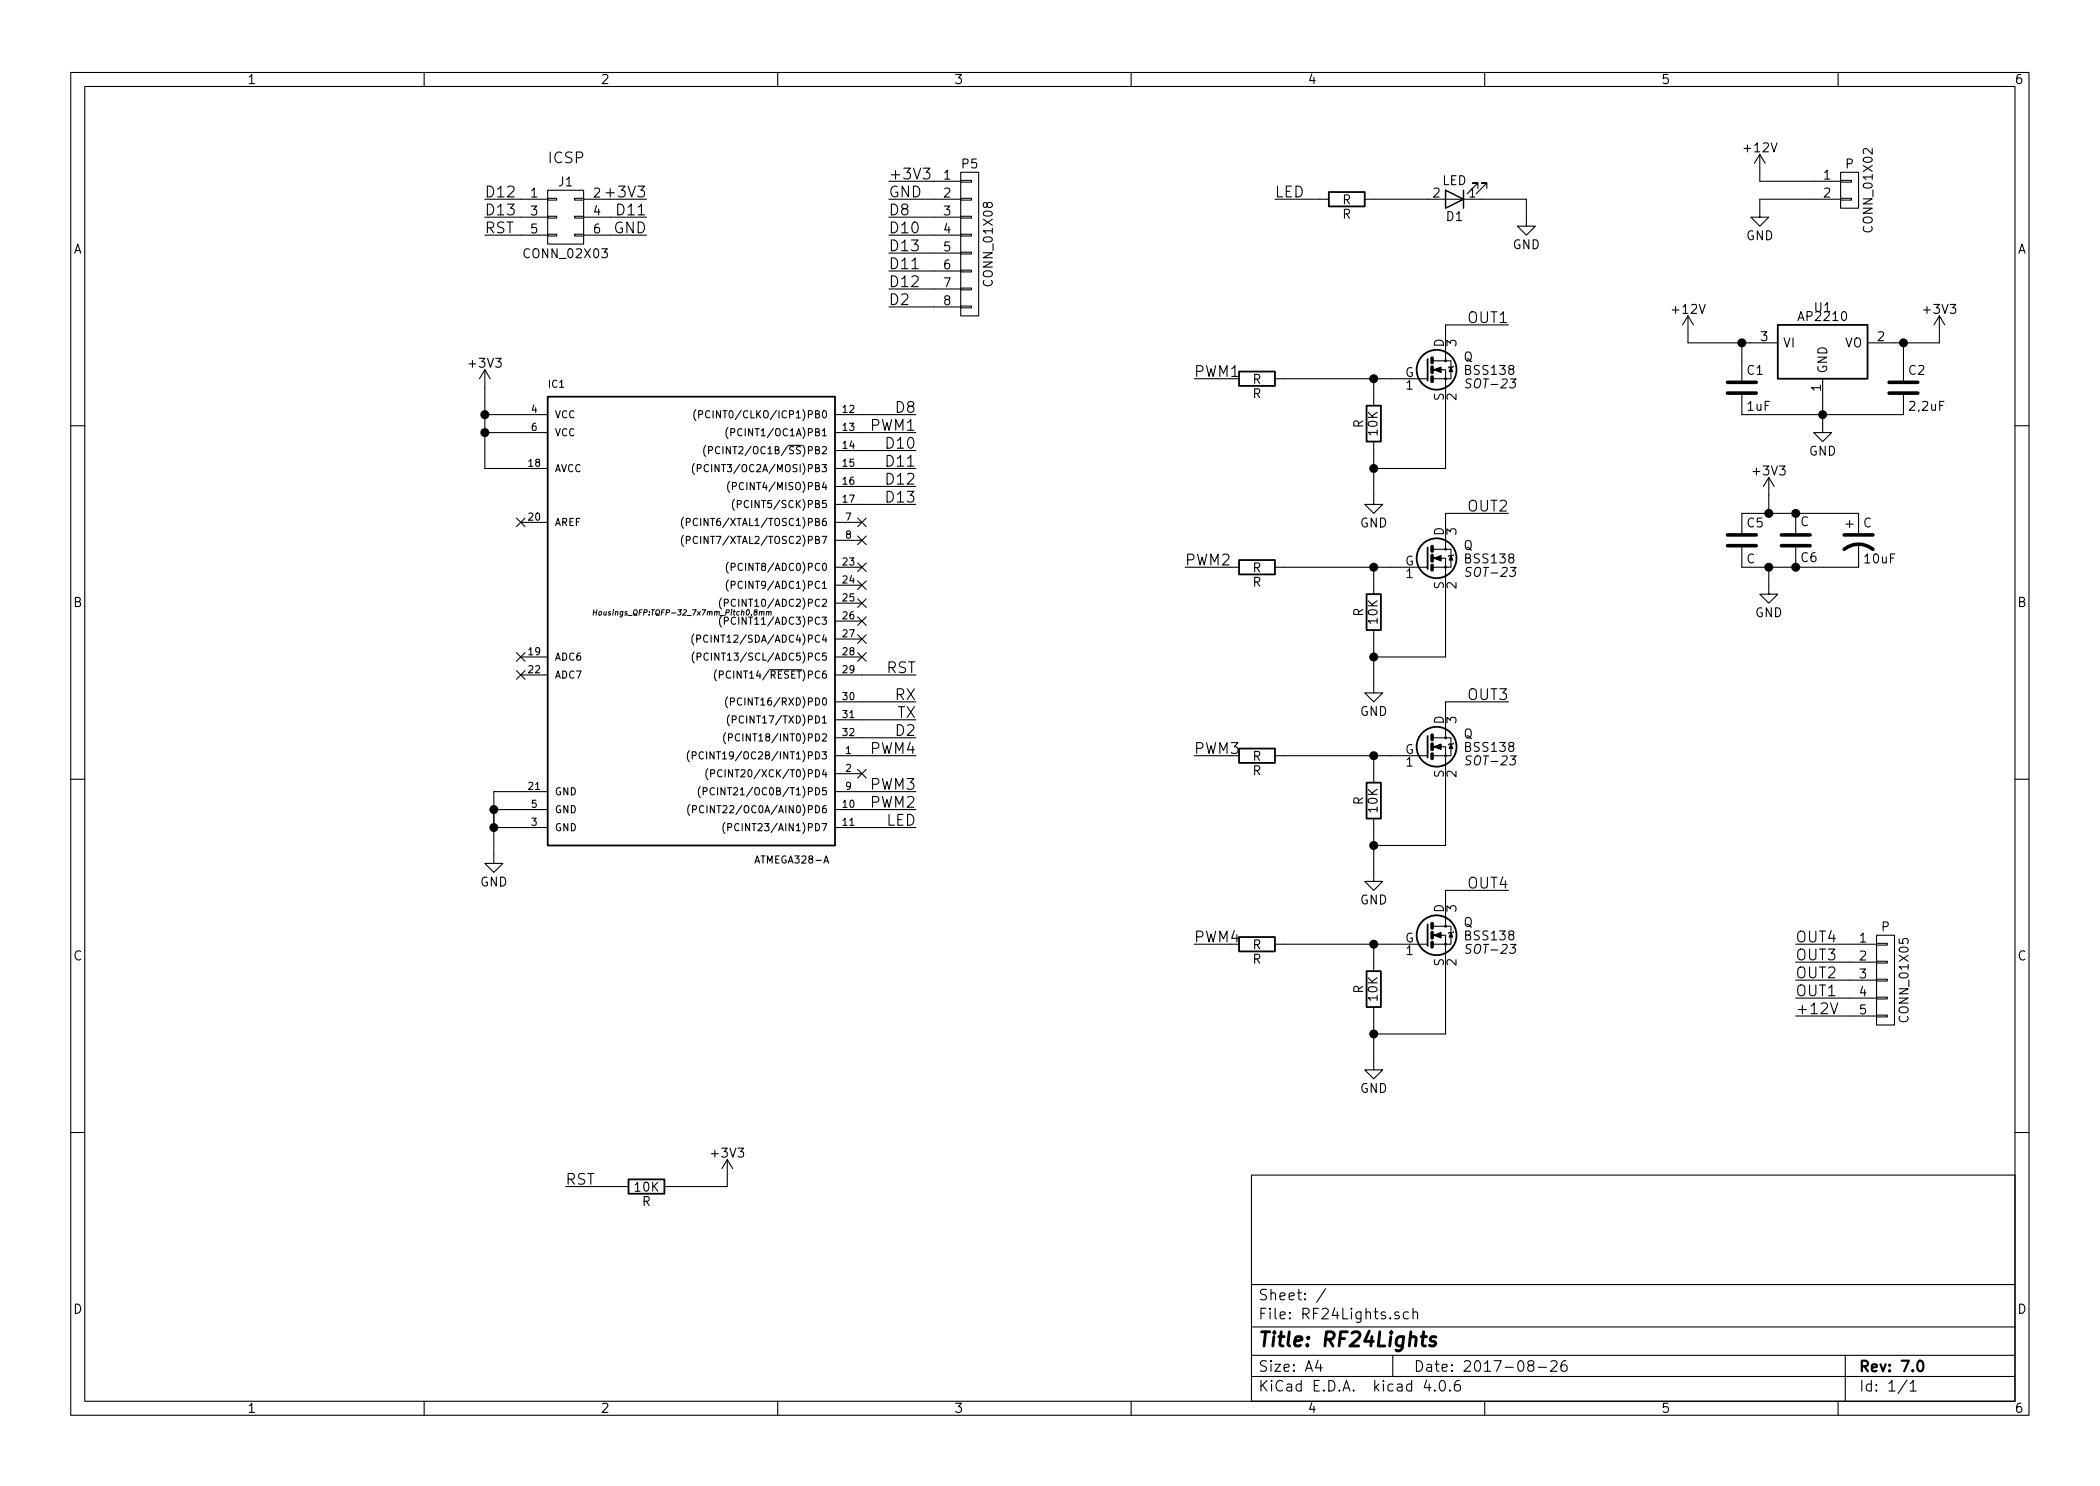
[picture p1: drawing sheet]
<svg xmlns="http://www.w3.org/2000/svg" width="297mm" height="210mm" viewBox="0 0 297 210" stroke-linecap="round" stroke-linejoin="round" font-family="sans-serif">
<g fill="none" stroke="#000" stroke-width=".15">
<path d="M10 10.3h277v189.9h-277zM12 12.2h273v186.1h-273zM60 10.3v1.9M110 10.3v1.9M160 10.3v1.9M210 10.3v1.9M260 10.3v1.9M68.6 28.2h8.9M68.6 30.7h8.9M68.6 33.3h8.9M77.5 33.1h1.2v.3h-1.2zM77.5 30.6h1.2v.3h-1.2z"/>
<path d="M77.5 28.1h1.2v.2h-1.2zM77.5 26.9h5v7.6h-5zM81.3 33.1h1.2v.3h-1.2zM81.3 30.6h1.2v.3h-1.2zM81.3 28.1h1.2v.2h-1.2zM82.5 28.2h8.9M82.5 30.7h8.9M82.5 33.3h8.9M85.7 27.3h1.2M125.7 25.6h10.2M125.7 28.2h10.2M125.7 30.7h10.2"/>
<path d="M125.7 33.3h10.2M125.7 35.8h10.2M125.7 38.3h10.2M130.6 23.8h.9l-.5 .6a.44 .44 0 0 1 .5 .3v.3l-.1 .2-.6 .1-.2-.1M135.9 24.4h2.5v20.3h-2.5zM135.9 38.2h1.5v.3h-1.5zM135.9 35.7h1.5v.2h-1.5zM135.9 33.1h1.5v.3h-1.5zM135.9 30.6h1.5v.3h-1.5zM135.9 28.1h1.5v.2h-1.5zM135.9 25.5h1.5v.3h-1.5zM180.3 28.2h7.7"/>
<path d="M193 28.2h22.9v3.8h1.3l-1.3 1.3-1.3-1.3h1.3M209 26.7v-.8h-.7h.7l-1.5 1.5M210.3 26.7v-.8h-.8h.8l-1.5 1.5M248.9 21.8v3.8h11.4M248.9 21.8l-.7 1.3M248.9 21.8l.8 1.3M260.3 28.1h1.6v.2h-1.6zM260.3 25.5h1.6v.3h-1.6zM260.3 24.4h2.6v5.1h-2.6zM260.3 28.2h-11.4v2.5h1.3l-1.3 1.3-1.3-1.3h1.3M68.6 58.7h8.9M68.6 52.3v14h8.9"/>
<path d="M68.6 52.3l-.8 1.3M68.6 52.3l.7 1.3M98.4 58a1.2 1.2 0 0 0 0 1.5M98.8 58.6h.5l.1-.2-.1-.2-.5-.1v1M100.4 58.2a.4 .4 0 0 0-.5 0 .4 .4 0 0 0-.1 .5 .37 .37 0 0 0 .2 .4 .37 .37 0 0 0 .4-.1M118.1 58.7h11.4M125.7 40.9h10.2M125.7 43.4h10.2M135.9 43.3h1.5v.3h-1.5zM135.9 40.8h1.5v.2h-1.5zM168.9 53.6h5.1M180.3 53.6h21.6"/>
<path d="M194.3 53.6v3.8M202.7 53.6h1.8v12.7h-10.2M204.5 51h.7v2.6h-.7v-1.3h-1.8M205.6 51.8l-.1 .1h-.5l-.1 .2M213.4 46h-8.9v5h-1.8M238.8 44.7l-.8 1.3M238.8 44.7v3.8h12.7M238.8 44.7l.7 1.3M246.4 55.9v2.8h22.8v-2.8M246.4 48.5v5.3M257.8 53.6v7.6h1.3l-1.3 1.3-1.3-1.3h1.3M269.2 48.5v5.3"/>
<path d="M274.3 44.7l-.7 1.3M274.3 44.7v3.8h-10.1M274.3 44.7l.8 1.3M10 60.2h2M68.6 61.2h8.9M73.1 73.3l1.2 1.2M73.7 73.9h3.8M74.3 73.3l-1.2 1.2M96.7 73.2a1.2 1.2 0 0 0 0 1.5M96.7 75.7a1.2 1.2 0 0 0 0 1.6M97.1 73.9l.5-.1v-.1v-.3l-.5-.1v1.1M97.1 76.4h.5v-.2v-.3h-.5v1"/>
<path d="M98.2 65.6a1.2 1.2 0 0 0 0 1.5M98.6 66.3l.5-.1 .1-.1-.1-.3-.5-.1v1M99.8 63a1.2 1.2 0 0 0 0 1.6M100.2 65.8a.4 .4 0 0 0-.5 0 .4 .4 0 0 0-.1 .5 .37 .37 0 0 0 .2 .4 .37 .37 0 0 0 .4-.1M100.2 63.7h.5l.1-.2-.1-.3h-.5v1M101.8 63.3a.4 .4 0 0 0-.5 0 .4 .4 0 0 0-.1 .5 .37 .37 0 0 0 .2 .4 .37 .37 0 0 0 .4-.1M103 60.5a1.2 1.2 0 0 0 0 1.5M103 79.5a1.2 1.2 0 0 0 0 1.6M103.2 68.1a1.2 1.2 0 0 0 0 1.6M103.4 61.2l.5-.1v-.1v-.3l-.5-.1v1.1M103.6 68.8h.5l.1-.2-.1-.3h-.5v1M103.9 70.7a1.2 1.2 0 0 0 0 1.5"/>
<path d="M104.3 71.3h.5l.1-.2-.1-.2-.5-.1v1M118.1 61.2h11.4M118.1 73.9h3.8M118.1 76.4h3.8M118.1 63.7h11.4M118.1 66.3h11.4M118.1 68.8h11.4M118.1 71.4h11.4M121.3 79.6l1.2 1.3M121.3 73.3l1.2 1.2M121.3 75.8l1.2 1.3M122.5 79.6l-1.2 1.3"/>
<path d="M122.5 73.3l-1.2 1.2M122.5 75.8l-1.2 1.3M194.3 62.5v8.9h1.3l-1.3 1.2-1.3-1.2h1.3M204.5 77.7h.7v2.6h-.7v-1.3h-1.8M205.6 78.5l-.1 .1h-.5l-.1 .1M213.4 72.6h-8.9v5.1h-1.8M246.4 75.4v-2.8h16.5v2.8M250.2 67.6l-.8 1.2M250.2 67.6v5M250.2 67.6l.8 1.2M254 72.6v2.8M254 77.5v2.8"/>
<path d="M261.1 74.2h1M261.6 73.7v1M262.9 77v3.3h-16.5v-2.8M285 60.2h2M73.1 94.9l1.2 1.2M73.1 92.3l1.2 1.3M73.7 95.5h3.8M73.7 93h3.8M74.3 94.9l-1.2 1.2M74.3 92.3l-1.2 1.3M98.1 89.7a1.2 1.2 0 0 0 0 1.6M98.2 92.2a1.2 1.2 0 0 0 0 1.6"/>
<path d="M98.6 90.4l.4-.1 .1-.1-.1-.3h-.4v1M98.6 92.9h.5l.1-.2-.1-.2-.5-.1v1M100.1 90a.4 .4 0 0 0-.5 0 .4 .4 0 0 0-.1 .4 .37 .37 0 0 0 .2 .4 .37 .37 0 0 0 .4 0M100.2 92.5a.4 .4 0 0 0-.5 0 .4 .4 0 0 0-.1 .5 .37 .37 0 0 0 .2 .4 .37 .37 0 0 0 .4-.1M101.3 94.8a1.2 1.2 0 0 0 0 1.5M101.8 95.5l.4-.1 .1-.1-.1-.3-.4-.1v1.1M102.1 84.6a1.2 1.2 0 0 0 0 1.6M102.1 87.2a1.2 1.2 0 0 0 0 1.5M102.5 85.3h.4l.1-.2-.1-.3h-.4v1M102.5 87.9l.4-.1 .1-.2-.1-.2-.4-.1v1M102.9 98.6a1.2 1.2 0 0 0 0 1.5M103 82.1a1.2 1.2 0 0 0 0 1.5"/>
<path d="M103.3 99.3l.5-.1 .1-.1-.1-.3-.5-.1v1.1M103.4 80.2h.5l.1-.2-.1-.2-.5-.1v1M103.4 82.8l.5-.1 .1-.1-.1-.3-.5-.1v1.1M108.8 94.8h4.6M118.1 99.3h11.4M118.1 95.5h11.4M118.1 80.3h3.8M118.1 82.8h3.8M118.1 85.3h3.8M118.1 87.9h3.8M118.1 90.4h3.8M118.1 93h3.8"/>
<path d="M121.3 82.2l1.2 1.2M121.3 84.7l1.2 1.2M121.3 87.3l1.2 1.2M121.3 89.8l1.2 1.2M121.3 92.3l1.2 1.3M122.5 82.2l-1.2 1.2M122.5 84.7l-1.2 1.2M122.5 87.3l-1.2 1.2M122.5 89.8l-1.2 1.2M122.5 92.3l-1.2 1.3M167.6 80.3h7.7M180.3 80.3h21.6"/>
<path d="M194.3 89.1v8.9h1.3l-1.3 1.3-1.3-1.3h1.3M194.3 80.3v3.8M202.7 80.3h1.8v12.7h-10.2M213.4 99.3h-8.9v5.1h-1.8M250.2 80.3v3.8h1.3l-1.3 1.2-1.3-1.2h1.3M10 110.3h2M69.8 117.1h7.7M69.8 114.5h7.7M77.5 112h-7.7v10.2h1.3l-1.3 1.2-1.2-1.2h1.2M97.5 106.2a1.2 1.2 0 0 0 0 1.6M97.6 113.8a1.2 1.2 0 0 0 0 1.6M97.9 106.9h.5l.1-.2-.1-.3h-.5v1"/>
<path d="M98 114.5h.5v-.2v-.3h-.5v1M99.1 111.3a1.2 1.2 0 0 0 0 1.5M99.5 112l.4-.1 .1-.1-.1-.3-.4-.1v1.1M99.5 106.5a.4 .4 0 0 0-.5 0 .4 .4 0 0 0-.1 .5 .37 .37 0 0 0 .2 .3 .37 .37 0 0 0 .4 0M99.5 114.1a.4 .4 0 0 0-.5 0 .4 .4 0 0 0-.1 .5 .37 .37 0 0 0 .2 .4 .37 .37 0 0 0 .4-.1M100.1 108.8a1.2 1.2 0 0 0 0 1.5M100.5 109.4h.5l.1-.2-.1-.2-.5-.1v1M101 111.6a.4 .4 0 0 0-.5-.1 .4 .4 0 0 0-.1 .5 .37 .37 0 0 0 .2 .4 .37 .37 0 0 0 .4 0M102.1 109a.4 .4 0 0 0-.5 0 .4 .4 0 0 0-.1 .5 .37 .37 0 0 0 .2 .4 .37 .37 0 0 0 .4-.1M102.5 116.4a1.2 1.2 0 0 0 0 1.5M102.6 103.7a1.2 1.2 0 0 0 0 1.5M102.9 117.1l.5-.1 .1-.1-.1-.3-.5-.1v1"/>
<path d="M103 104.4l.5-.1 .1-.1-.1-.3-.5-.1v1M103.2 101.1a1.2 1.2 0 0 0 0 1.6M103.6 101.8h.5v-.2v-.3h-.5v1M118.1 106.9h11.4M118.1 109.5h3.8M118.1 117.1h11.4M118.1 114.5h11.4M118.1 112h11.4M118.1 101.8h11.4M118.1 104.4h11.4M121.3 108.9l1.2 1.2M122.5 108.9l-1.2 1.2"/>
<path d="M168.9 106.9h5.1M180.3 106.9h21.6M194.3 115.8v8.9h1.3l-1.3 1.3-1.3-1.3h1.3M194.3 106.9v3.8M202.7 106.9h1.8v12.7h-10.2M204.5 104.4h.7v2.5h-.7v-1.2h-1.8M205.6 105.2l-.1 .1h-.5l-.1 .1M285 110.3h2M168.9 133.6h5.1M180.3 133.6h21.6M194.3 133.6v3.8M202.7 133.6h1.8v12.7h-10.2"/>
<path d="M204.5 131.1h.7v2.5h-.7v-1.3h-1.8M205.6 131.8l-.1 .1h-.5l-.1 .2M213.4 126h-8.9v5.1h-1.8M254 133.6h11.4M254 136.1h11.4M254 138.7h11.4M265.4 138.6h1.6v.2h-1.6zM265.4 136h1.6v.3h-1.6zM265.4 133.5h1.6v.2h-1.6zM265.4 132.3h2.6v12.7h-2.6zM194.3 142.5v8.9h1.3l-1.3 1.2-1.3-1.2h1.3M254 141.2h11.4"/>
<path d="M254 143.8h11.4M258.9 141.9l.5 1.5 .5-1.5M265.4 143.6h1.6v.3h-1.6zM265.4 141.1h1.6v.2h-1.6zM10 160.2h2M80 167.9h8.9M102.9 164.1v3.8h-8.9M102.9 164.1l-.8 1.2M102.9 164.1l.7 1.2M177 166.3h108v32h-108zM285 160.2h2M60 198.3v1.9"/>
<path d="M110 198.3v1.9M160 198.3v1.9M177 194.8h108M177 191.8h108M177 187.8h108M177 181.8h108M186.4 192.5l-.3 1h.9M186.8 193v1M187.5 182.3l-1.3 2M197 191.8v3M197.9 185.7a.37 .37 0 0 0-.6 .1v.1a.54 .54 0 0 0 .6 .3v.1v.2l-.2 .1-.4-.1M199.2 185.7l-.4-.1-.3 .3 .1 .6 .2 .1 .4-.1"/>
<path d="M199.9 185.7a.38 .38 0 0 1 .6 .1v.8M199.9 185.1v1.5M201.8 195.2l-.4 1.1h1M202.9 196.7h.1l-.1 .1v-.1v.1M203.8 195.4a.34 .34 0 0 1 .6 .2 .77 .77 0 0 1-.5 1.2 .97 .97 0 0 1-.1-1.4zM205.1 196.7h.1l-.1 .1-.1-.1h.1v.1M206.4 195.3a.59 .59 0 0 0-.7 .7l.1 .7 .2 .1h.3l.2-.1 .1-.5-.2-.2-.4-.1-.3 .3M210 198.3v1.9M216.4 193.2l-.3-.3 .1-.2 .2-.2 .4 .1 .2 .2-.1 .2-.2 .2h-.3a.48 .48 0 0 0-.2 .7l.2 .1h.3l.2-.1a.48 .48 0 0 0-.2-.7M217.6 193.5h1.1M219.4 192.7l.2-.2 .5 .1a.37 .37 0 0 1 .1 .6l-.9 .8h.9M221.5 192.5a.59 .59 0 0 0-.7 .7l.1 .7 .2 .1h.3l.2-.1 .1-.5-.2-.2-.4-.1-.3 .3"/>
<path d="M260 198.3v1.9M261 191.8v6.5M269.7 195.2l-1.2 2M270.2 195.8l.4-.5v1.5M270.2 196.8h.8"/>
<circle cx="204.5" cy="53.6" r=".13"/>
<circle cx="204.5" cy="51" r=".13"/>
<circle cx="204.5" cy="77.7" r=".13"/>
<circle cx="204.5" cy="80.3" r=".13"/>
<circle cx="204.5" cy="106.9" r=".13"/>
<circle cx="204.5" cy="104.4" r=".13"/>
<circle cx="204.5" cy="131.1" r=".13"/>
<circle cx="204.5" cy="133.6" r=".13"/>
</g>
<path d="M271.3 192.7a.35 .35 0 0 1 .4-.2 .35 .35 0 0 1 .3 .3 .77 .77 0 0 1-.4 1.2 .9 .9 0 0 1-.3-1.3z" fill="none" stroke="#000" stroke-width=".3"/>
<path d="M201 189.1h.8M203.1 189.2l-.5-.1-.2 .1-.1 .3 .2 .3 .5 .1 .1 .3-.2 .1-.1 .1-.6-.1" fill="none" stroke="#000" stroke-width=".41"/>
<g fill="none" stroke="#000" stroke-width=".25">
<path d="M188 27.2h5v2h-5zM77.5 56.1h40.6v63.5h-40.6zM175.3 52.6h5v2h-5zM193.3 57.4h2v5.1h-2zM201.9 50.8v3M251.5 46h12.7v7.6h-12.7zM175.3 79.2h5v2.1h-5zM201.9 77.5v3M193.3 84.1h2v5h-2zM175.3 105.9h5v2h-5zM193.3 110.7h2v5.1h-2zM201.9 104.1v3.1"/>
<path d="M175.3 132.6h5v2h-5zM193.3 137.4h2v5.1h-2zM201.9 130.8v3.1M88.9 166.9h5.1v2h-5.1z"/>
<circle cx="203.2" cy="52.3" r="2.82"/>
<circle cx="203.2" cy="79" r="2.82"/>
<circle cx="203.2" cy="105.7" r="2.82"/>
<circle cx="203.2" cy="132.3" r="2.82"/>
</g>
<path d="M83.9 86.6h.5M84 86.3l-.1 .7M84.4 86.3l-.1 .7M107.4 86.6h.3v.4M107.7 86.6h.4l-.1 .4M108.4 86.6h.4l-.1 .4M108.5 86.5l-.1 .5M108.8 86.6h.3l-.1 .4" fill="none" stroke="#000" stroke-width=".14"/>
<g fill="none" stroke="#000" stroke-width=".51">
<path d="M202.6 50.7v.6M202.6 51.9v.8M202.6 53.3v.7M244.3 55.6h4.1M244.3 54.1h4.1M267.2 55.6h4.1M267.2 54.1h4.1M202.6 77.3v.7M202.6 78.6v.8M244.3 77.2h4.1M244.3 75.7h4.1M252 77.2h4"/>
<path d="M252 75.7h4M260.9 77.7a3.3 3.3 0 0 1 4 0M260.9 75.7h4M202.6 80v.6M202.6 104v.6M202.6 105.3v.7M202.6 106.7v.6M202.6 130.7v.6M202.6 131.9v.8M202.6 133.3v.7"/>
</g>
<path d="M202.8 52.3l1-.4v.8zM205.2 51.9l.3 .7h-.5zM202.8 79l1-.4v.8zM205.2 78.6l.3 .6h-.5zM202.8 105.7l1-.4v.7zM205.2 105.3l.3 .6h-.5zM202.8 132.3l1-.4v.8zM205.2 131.9l.3 .7h-.5z" fill="#000" stroke="#000" stroke-width=".15"/>
<g fill="#000" stroke="#000" stroke-width=".25">
<circle cx="68.6" cy="58.7" r=".51"/>
<circle cx="194.3" cy="53.6" r=".51"/>
<circle cx="246.4" cy="48.5" r=".51"/>
<circle cx="257.8" cy="58.7" r=".51"/>
<circle cx="269.2" cy="48.5" r=".51"/>
<circle cx="68.6" cy="61.2" r=".51"/>
<circle cx="194.3" cy="66.3" r=".51"/>
<circle cx="250.2" cy="72.6" r=".51"/>
<circle cx="254" cy="72.6" r=".51"/>
<circle cx="194.3" cy="80.3" r=".51"/>
<circle cx="194.3" cy="93" r=".51"/>
<circle cx="250.2" cy="80.3" r=".51"/>
<circle cx="254" cy="80.3" r=".51"/>
<circle cx="69.9" cy="117.1" r=".51"/>
<circle cx="69.9" cy="114.5" r=".51"/>
<circle cx="194.3" cy="119.6" r=".51"/>
<circle cx="194.3" cy="106.9" r=".51"/>
<circle cx="194.3" cy="133.6" r=".51"/>
<circle cx="194.3" cy="146.3" r=".51"/>
</g>
<path d="M204.5 26.9l2.5 1.3-2.5 1.3zM207 26.9v2.6" fill="none" stroke="#000" stroke-width=".2"/>
<text font-size="2.8" x="178" y="190.5">Title: RF24Lights</text>
<g font-size="2.1">
<text x="77.5" y="23.1">ICSP</text>
<text x="68.6" y="27.9">D12</text>
<text x="86.4" y="27.9">+3V3</text>
<text x="125.7" y="25.4">+3V3</text>
<text x="125.7" y="27.9">GND</text>
<text x="180.3" y="27.9">LED</text>
<text x="68.6" y="30.5">D13</text>
<text x="68.6" y="33">RST</text>
<text x="86.7" y="33">GND</text>
<text x="87.6" y="30.5">D11</text>
<text x="125.7" y="30.5">D8</text>
<text x="125.7" y="33">D10</text>
<text x="125.7" y="35.6">D13</text>
<text x="125.7" y="38.1">D11</text>
<text x="125.7" y="40.6">D12</text>
<text x="125.7" y="43.2">D2</text>
<text x="207.7" y="45.7">OUT1</text>
<text x="168.9" y="53.3">PWM1</text>
<text x="126.8" y="58.4">D8</text>
<text x="123.2" y="61">PWM1</text>
<text x="125.7" y="63.5">D10</text>
<text x="125.7" y="66">D11</text>
<text x="125.7" y="68.6">D12</text>
<text x="125.7" y="71.1">D13</text>
<text x="207.7" y="72.4">OUT2</text>
<text x="167.6" y="80">PWM2</text>
<text x="125.3" y="95.2">RST</text>
<text x="126.6" y="99.1">RX</text>
<text x="126.8" y="101.6">TX</text>
<text x="207.7" y="99.1">OUT3</text>
<text x="123.2" y="106.7">PWM4</text>
<text x="126.8" y="104.1">D2</text>
<text x="168.9" y="106.7">PWM3</text>
<text x="123.2" y="111.8">PWM3</text>
<text x="123.2" y="114.3">PWM2</text>
<text x="125.3" y="116.8">LED</text>
<text x="207.7" y="125.7">OUT4</text>
<text x="168.9" y="133.3">PWM4</text>
<text x="254" y="135.9">OUT3</text>
<text x="254" y="133.3">OUT4</text>
<text x="254" y="138.4">OUT2</text>
<text x="254" y="141">OUT1</text>
<text x="254" y="143.5">+12V</text>
<text x="80" y="167.6">RST</text>
<text x="178" y="184">Sheet: /</text>
<text x="178" y="186.7">File: RF24Lights.sch</text>
<text x="178" y="196.9">KiCad E.D.A. kicad 4.0.6</text>
<text x="178" y="194.1">Size: A4</text>
<text x="200" y="194.1">Date: 2017-08-26</text>
<text x="263" y="194.1">Rev: 7.0</text>
<text x="263" y="196.9">Id: 1/1</text>
</g>
<g font-size="1.8">
<text x="35" y="11.9">1</text>
<text x="85" y="11.9">2</text>
<text x="135" y="11.9">3</text>
<text x="185" y="11.9">4</text>
<text x="235" y="11.9">5</text>
<text x="285" y="11.9">6</text>
<text x="136.1" y="23.8">P5</text>
<text x="246.8" y="21.5">+12V</text>
<text x="261" y="23.8">P</text>
<text x="75.1" y="27.9">1</text>
<text x="79" y="26.4">J1</text>
<text x="84" y="27.9">2</text>
<text x="133.5" y="25.4">1</text>
<text x="133.5" y="27.9">2</text>
<text x="189.9" y="28.9">R</text>
<text x="202.7" y="27.9">2</text>
<text x="204" y="26.2">LED</text>
<text x="207.8" y="27.9">1</text>
<text x="258" y="25.4">1</text>
<text x="258" y="27.9">2</text>
<text x="10.4" y="35.9">A</text>
<text x="75.1" y="30.5">3</text>
<text x="75.1" y="33">5</text>
<text x="84" y="30.5">4</text>
<text x="84" y="33">6</text>
<text x="133.5" y="30.5">3</text>
<text x="133.5" y="33">4</text>
<text x="133.5" y="35.6">5</text>
<text x="189.9" y="30.9">R</text>
<text x="204.6" y="31.3">D1</text>
<text x="213.9" y="35.2">GND</text>
<text x="247" y="34">GND</text>
<text x="264.9" y="32.6" transform="rotate(-90 264.9 32.6)">CONN_01X02</text>
<text x="285.4" y="35.9">A</text>
<text x="74.4" y="36.5">CONN_02X03</text>
<text x="133.5" y="38.1">6</text>
<text x="133.5" y="40.6">7</text>
<text x="140.4" y="40.2" transform="rotate(-90 140.4 40.2)">CONN_01X08</text>
<text x="133.5" y="43.2">8</text>
<text x="236.7" y="44.4">+12V</text>
<text x="254.6" y="45.4">AP2210</text>
<text x="256.7" y="44.1">U1</text>
<text x="272.2" y="44.4">+3V3</text>
<text x="66.5" y="52">+3V3</text>
<text x="198.7" y="53.3">G</text>
<text x="204.2" y="49.1" transform="rotate(-90 204.2 49.1)">D</text>
<text x="206" y="49" transform="rotate(-90 206 49)">3</text>
<text x="207" y="51.1">Q</text>
<text x="207.4" y="53">BSS138</text>
<text x="247.1" y="53">C1</text>
<text x="249.1" y="48.3">3</text>
<text x="252.2" y="49.1">VI</text>
<text x="258.4" y="52.8" transform="rotate(-90 258.4 52.8)">GND</text>
<text x="260.8" y="49.1">VO</text>
<text x="265.6" y="48.3">2</text>
<text x="270" y="53">C2</text>
<text x="177.2" y="56.3">R</text>
<text x="177.2" y="54.3">R</text>
<text x="198.9" y="55.1">1</text>
<text x="204.2" y="56.7" transform="rotate(-90 204.2 56.7)">S</text>
<text x="206" y="56.6" transform="rotate(-90 206 56.6)">2</text>
<text x="207.7" y="54.9">SOT-23</text>
<text x="247.2" y="58.1">1uF</text>
<text x="257.6" y="55.3" transform="rotate(-90 257.6 55.3)">1</text>
<text x="270.2" y="58.1">2,2uF</text>
<text x="192.8" y="60.6" transform="rotate(-90 192.8 60.6)">R</text>
<text x="194.8" y="61.6" transform="rotate(-90 194.8 61.6)">10K</text>
<text x="255.9" y="64.5">GND</text>
<text x="248.1" y="67.3">+3V3</text>
<text x="192.4" y="74.6">GND</text>
<text x="204.2" y="75.8" transform="rotate(-90 204.2 75.8)">D</text>
<text x="206" y="75.7" transform="rotate(-90 206 75.7)">3</text>
<text x="207" y="77.8">Q</text>
<text x="247.1" y="74.6">C5</text>
<text x="254.6" y="74.4">C</text>
<text x="263.5" y="74.6">C</text>
<text x="177.2" y="83">R</text>
<text x="177.2" y="81">R</text>
<text x="198.7" y="80">G</text>
<text x="198.9" y="81.8">1</text>
<text x="204.2" y="83.4" transform="rotate(-90 204.2 83.4)">S</text>
<text x="206" y="83.3" transform="rotate(-90 206 83.3)">2</text>
<text x="207.4" y="79.7">BSS138</text>
<text x="207.7" y="81.6">SOT-23</text>
<text x="247" y="79.7">C</text>
<text x="254.8" y="79.5">C6</text>
<text x="263.8" y="79.7">10uF</text>
<text x="10.4" y="85.9">B</text>
<text x="192.8" y="87.2" transform="rotate(-90 192.8 87.2)">R</text>
<text x="194.8" y="88.2" transform="rotate(-90 194.8 88.2)">10K</text>
<text x="248.2" y="87.3">GND</text>
<text x="285.4" y="85.9">B</text>
<text x="192.4" y="101.3">GND</text>
<text x="177.2" y="107.6">R</text>
<text x="198.7" y="106.7">G</text>
<text x="204.2" y="102.5" transform="rotate(-90 204.2 102.5)">D</text>
<text x="206" y="102.3" transform="rotate(-90 206 102.3)">3</text>
<text x="207" y="104.5">Q</text>
<text x="207.4" y="106.4">BSS138</text>
<text x="177.2" y="109.7">R</text>
<text x="192.8" y="113.9" transform="rotate(-90 192.8 113.9)">R</text>
<text x="198.9" y="108.5">1</text>
<text x="204.2" y="110.1" transform="rotate(-90 204.2 110.1)">S</text>
<text x="206" y="110" transform="rotate(-90 206 110)">2</text>
<text x="207.7" y="108.3">SOT-23</text>
<text x="194.8" y="114.9" transform="rotate(-90 194.8 114.9)">10K</text>
<text x="67.9" y="125.4">GND</text>
<text x="192.4" y="128">GND</text>
<text x="204.2" y="129.2" transform="rotate(-90 204.2 129.2)">D</text>
<text x="206" y="129" transform="rotate(-90 206 129)">3</text>
<text x="207" y="131.1">Q</text>
<text x="266.1" y="131.8">P</text>
<text x="10.4" y="135.9">C</text>
<text x="177.2" y="136.3">R</text>
<text x="177.2" y="134.3">R</text>
<text x="198.7" y="133.3">G</text>
<text x="198.9" y="135.1">1</text>
<text x="204.2" y="136.7" transform="rotate(-90 204.2 136.7)">S</text>
<text x="206" y="136.6" transform="rotate(-90 206 136.6)">2</text>
<text x="207.4" y="133">BSS138</text>
<text x="207.7" y="134.9">SOT-23</text>
<text x="263" y="133.3">1</text>
<text x="263" y="135.9">2</text>
<text x="285.4" y="135.9">C</text>
<text x="192.8" y="140.6" transform="rotate(-90 192.8 140.6)">R</text>
<text x="194.8" y="141.6" transform="rotate(-90 194.8 141.6)">10K</text>
<text x="263" y="138.4">3</text>
<text x="263" y="141">4</text>
<text x="263" y="143.5">5</text>
<text x="270" y="144.3" transform="rotate(-90 270 144.3)">CONN_01X05</text>
<text x="192.4" y="154.6">GND</text>
<text x="100.8" y="163.8">+3V3</text>
<text x="89.8" y="168.6">10K</text>
<text x="90.8" y="170.6">R</text>
<text x="10.4" y="185.9">D</text>
<text x="285.4" y="185.9">D</text>
<text x="35" y="199.9">1</text>
<text x="85" y="199.9">2</text>
<text x="135" y="199.9">3</text>
<text x="185" y="199.9">4</text>
<text x="235" y="199.9">5</text>
<text x="285" y="199.9">6</text>
</g>
<g font-size="1.4">
<text x="75.2" y="58.4">4</text>
<text x="77.6" y="54.9">IC1</text>
<text x="78.5" y="59.2">VCC</text>
<text x="100.4" y="59.2">(PCINT0/CLKO/ICP1)PB0</text>
<text x="119.2" y="58.4">12</text>
<text x="75.2" y="61">6</text>
<text x="78.5" y="61.7">VCC</text>
<text x="101.8" y="64.3">(PCINT2/OC1B/SS)PB2</text>
<text x="104" y="61.7">(PCINT1/OC1A)PB1</text>
<text x="119.2" y="61">13</text>
<text x="119.2" y="63.5">14</text>
<text x="74.8" y="66">18</text>
<text x="78.5" y="66.8">AVCC</text>
<text x="100" y="66.8">(PCINT3/OC2A/MOSI)PB3</text>
<text x="104.4" y="69.3">(PCINT4/MISO)PB4</text>
<text x="105" y="71.9">(PCINT5/SCK)PB5</text>
<text x="119.2" y="66">15</text>
<text x="119.2" y="68.6">16</text>
<text x="119.2" y="71.1">17</text>
<text x="74.8" y="73.7">20</text>
<text x="78.5" y="74.4">AREF</text>
<text x="98.4" y="74.4">(PCINT6/XTAL1/TOSC1)PB6</text>
<text x="98.4" y="77">(PCINT7/XTAL2/TOSC2)PB7</text>
<text x="119.6" y="73.7">7</text>
<text x="119.6" y="76.2">8</text>
<text x="104.1" y="80.8">(PCINT8/ADC0)PC0</text>
<text x="104.1" y="83.3">(PCINT9/ADC1)PC1</text>
<text x="119.2" y="80">23</text>
<text x="119.2" y="82.5">24</text>
<text x="103.3" y="85.8">(PCINT10/ADC2)PC2</text>
<text x="103.3" y="88.4">(PCINT11/ADC3)PC3</text>
<text x="119.2" y="85.1">25</text>
<text x="119.2" y="87.6">26</text>
<text x="74.8" y="95.2">22</text>
<text x="74.8" y="92.7">19</text>
<text x="78.5" y="93.5">ADC6</text>
<text x="99.9" y="90.9">(PCINT12/SDA/ADC4)PC4</text>
<text x="100.1" y="93.5">(PCINT13/SCL/ADC5)PC5</text>
<text x="119.2" y="90.2">27</text>
<text x="119.2" y="92.7">28</text>
<text x="119.2" y="95.2">29</text>
<text x="78.5" y="96">ADC7</text>
<text x="102.5" y="96">(PCINT14/RESET)PC6</text>
<text x="104.2" y="99.8">(PCINT16/RXD)PD0</text>
<text x="119.2" y="99.1">30</text>
<text x="119.2" y="101.6">31</text>
<text x="99.8" y="107.4">(PCINT19/OC2B/INT1)PD3</text>
<text x="104.1" y="104.9">(PCINT18/INT0)PD2</text>
<text x="104.4" y="102.4">(PCINT17/TXD)PD1</text>
<text x="119.2" y="104.1">32</text>
<text x="119.6" y="106.7">1</text>
<text x="74.8" y="111.8">21</text>
<text x="78.5" y="112.5">GND</text>
<text x="101.2" y="112.5">(PCINT21/OC0B/T1)PD5</text>
<text x="102.2" y="110">(PCINT20/XCK/T0)PD4</text>
<text x="119.6" y="109.2">2</text>
<text x="119.6" y="111.8">9</text>
<text x="75.2" y="116.8">3</text>
<text x="75.2" y="114.3">5</text>
<text x="78.5" y="117.6">GND</text>
<text x="78.5" y="115.1">GND</text>
<text x="99.6" y="115.1">(PCINT22/OC0A/AIN0)PD6</text>
<text x="104" y="117.6">(PCINT23/AIN1)PD7</text>
<text x="119.2" y="114.3">10</text>
<text x="119.2" y="116.8">11</text>
<text x="107" y="122.2">ATMEGA328-A</text>
</g>
<text font-size="1.1" x="85" y="87.1">Housings_QFP:TQFP-32_7x7mm_Pitch0.8mm</text>
</svg>
